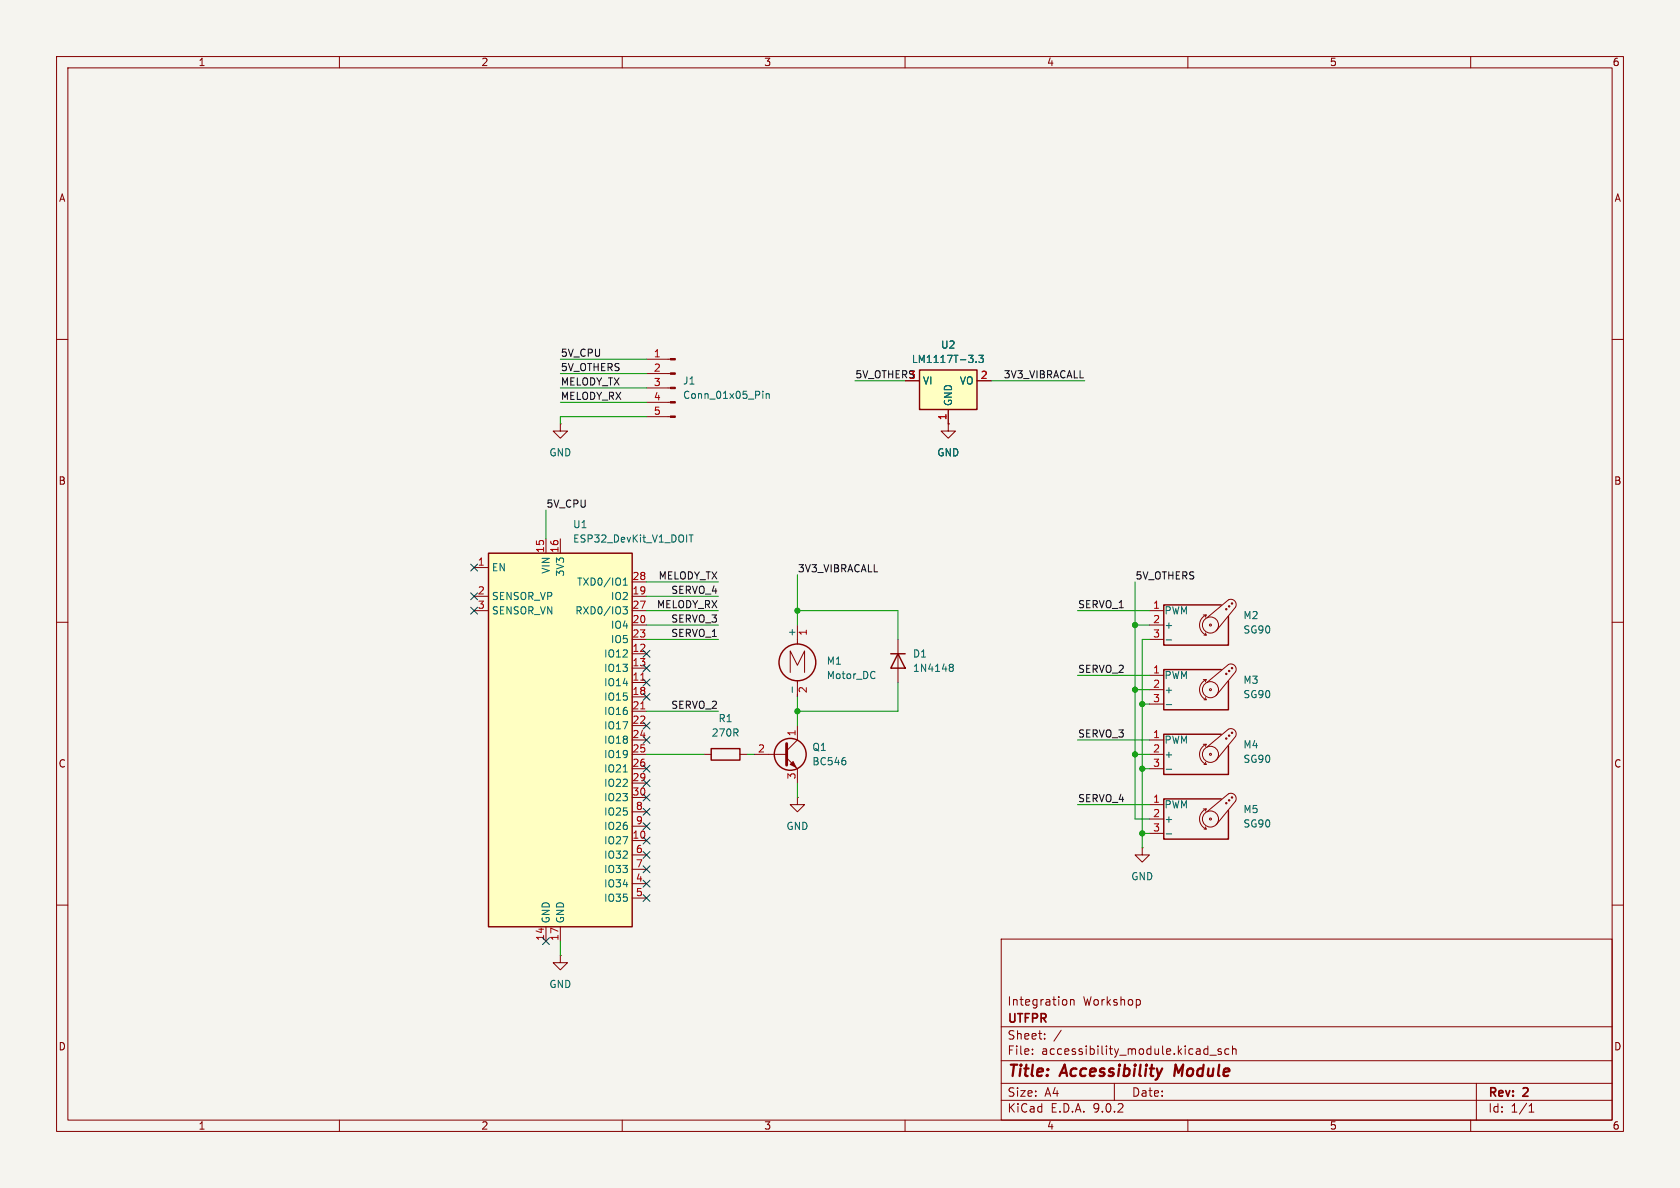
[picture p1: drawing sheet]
<svg xmlns="http://www.w3.org/2000/svg" width="297mm" height="210mm" viewBox="0 0 297 210" stroke-linecap="round" stroke-linejoin="round" font-family="sans-serif">
<path d="M0 0h297v210h-297z" fill="#f5f4ef" stroke="#f5f4ef" stroke-width=".18"/>
<g fill="none" stroke="#840000" stroke-width=".18">
<path d="M10 10h277v190h-277zM12 12h273v186h-273zM60 10v2M110 10v2M160 10v2M210 10v2M260 10v2M10 60h2M285 60h2M10 110h2M285 110h2M10 160h2"/>
<path d="M177 166h108v32h-108zM188.5 176.8l.1 .2v.4l-.1 .2M189.2 176.8l.3-.1 .3 .1 .1 .9M189.2 176.7v1M201.5 176.8l.1 .2v.4l-.1 .2M285 160h2M60 198v2M110 198v2M160 198v2M177 194.5h108M177 191.5h108M177 187.5h108"/>
<path d="M177 181.5h108M182.5 186.3v.1M182.5 185.5v.1M184.7 183.6v.1M184.7 182.8v.1M187.6 182.1l-1.3 2M197 191.5v3M210 198v2M213.9 186.5h1.1M215.9 185.5l-.4-.1-.2 .2 .1 .2 .5 .2v.3h-.6M217.2 185.5l-.4-.1-.3 .3v.4l.2 .2h.5M217.9 185.5l.2-.1 .4 .1v.9"/>
<path d="M217.9 184.9v1.5M260 198v2M261 191.5v6.5M270.3 196.6h.9M270.3 195.5l.4-.4v1.5"/>
</g>
<path d="M207.8 188.2l-.2 2" fill="none" stroke="#840000" stroke-width=".4"/>
<path d="M162.6 65.4h10.1v7h-10.1z" fill="#ffffc2"/>
<path d="M162.6 65.4h10.1v7h-10.1zM157.5 115.6h2.5M158.7 115.6l1.3 2.5h-2.5zM215.9 106.9h-10.2v7.1h11.5v-5M215.9 118.4h-10.2v7.1h11.5v-5.1M215.9 129.8h-10.2v7.1h11.5v-5.1M215.9 141.2h-10.2v7.1h11.5v-5" fill="none" stroke="#840000" stroke-width=".25"/>
<g fill="none" stroke="#840000" stroke-width=".18">
<path d="M99.1 74.9v1.3h1.2l-1.2 1.3-1.3-1.3h1.3M99.1 74.9h.1M114.3 63.5h4.2M114.3 66h4.2M114.3 68.6h4.2M114.3 71.1h4.2M114.3 73.7h4.2M160 67.3h2.6M167.6 74.9v1.3h1.3l-1.3 1.3-1.2-1.3h1.2M167.6 74.9h.1M167.6 72.4v2.5M172.7 67.3h2.6"/>
<path d="M158.7 113v7.7M203.2 108h2.5M203.2 110.5h2.5M203.2 113h2.5M203.2 119.4h2.5M212.7 108.7h.5M212.9 112.3h.3M213.1 111.9l.1 .4M213.2 108.7a1.94 1.94 0 0 0-1.1 1.8 1.94 1.94 0 0 0 1.1 1.8M213.2 108.7l-.1 .4M213.4 109.2l3.8-3.2a.94 .94 0 0 1 1.1 .2 .94 .94 0 0 1 .1 1.1l-3.4 4.2M203.2 121.9h2.5"/>
<path d="M203.2 124.5h2.5M203.2 130.8h2.5M203.2 133.4h2.5M203.2 135.9h2.5M212.7 120.1h.5M212.7 131.6h.5M212.9 123.7h.3M212.9 135.1h.3M213.1 123.3l.1 .4M213.1 134.7l.1 .4M213.2 120.1a1.94 1.94 0 0 0-1.1 1.8 1.94 1.94 0 0 0 1.1 1.8M213.2 131.6a1.94 1.94 0 0 0-1.1 1.8 1.94 1.94 0 0 0 1.1 1.7"/>
<path d="M213.2 120.1l-.1 .4M213.2 131.6l-.1 .4M213.4 120.7l3.8-3.2a.94 .94 0 0 1 1.1 .1 .94 .94 0 0 1 .1 1.1l-3.4 4.2M213.4 132.1l3.8-3.2a.94 .94 0 0 1 1.1 .2 .94 .94 0 0 1 .1 1.1l-3.4 4.2M201.9 149.9v1.2h1.3l-1.3 1.3-1.2-1.3h1.2M201.9 149.9h.1M203.2 142.2h2.5M203.2 144.8h2.5M203.2 147.3h2.5M212.7 143h.5M212.9 146.6h.3M213.1 146.2l.1 .4"/>
<path d="M213.2 143a1.94 1.94 0 0 0-1.1 1.8 1.94 1.94 0 0 0 1.1 1.8M213.2 143l-.1 .4M213.4 143.5l3.8-3.2a.94 .94 0 0 1 1.1 .2 .94 .94 0 0 1 .1 1.1l-3.4 4.2M99.1 168.9v1.3h1.2l-1.2 1.3-1.3-1.3h1.3M99.1 168.9h.1"/>
<circle cx="214" cy="110.5" r=".18"/>
<circle cx="214" cy="110.5" r="1.42"/>
<circle cx="216.8" cy="107.7" r=".13"/>
<circle cx="216.8" cy="119.1" r=".13"/>
<circle cx="217.3" cy="107.2" r=".13"/>
<circle cx="217.3" cy="118.6" r=".13"/>
<circle cx="217.8" cy="118.1" r=".13"/>
<circle cx="217.8" cy="106.7" r=".13"/>
<circle cx="214" cy="133.3" r=".18"/>
<circle cx="214" cy="121.9" r=".18"/>
<circle cx="214" cy="133.3" r="1.42"/>
<circle cx="214" cy="121.9" r="1.42"/>
<circle cx="216.8" cy="130.6" r=".13"/>
<circle cx="217.3" cy="130" r=".13"/>
<circle cx="217.8" cy="129.5" r=".13"/>
<circle cx="214" cy="144.8" r=".18"/>
<circle cx="214" cy="144.8" r="1.42"/>
<circle cx="216.8" cy="142" r=".13"/>
<circle cx="217.3" cy="141.5" r=".13"/>
<circle cx="217.8" cy="141" r=".13"/>
</g>
<g fill="none" stroke="#006464" stroke-width=".18">
<path d="M134.9 69.2v.1M134.9 69.6v.8M135.5 69.6v.8M135.5 69.7l.1-.1h.3l.1 .8M172.6 64v.1M173.1 62.8h.7l-.4 .5 .4 .1v.6l-.2 .1-.5-.1M167.9 117.9l.2 .1M167.9 117.5l.4-.1 .2 .1v.2l-.2 .3M168.1 118h.2M168.1 118h-.2M168.3 118l.2 .2v.4l-.2 .1-.4-.1M206.2 113.1h.9"/>
<path d="M206.2 124.6h.9M206.2 136h.9M206.2 147.4h.9"/>
</g>
<g fill="#840000" stroke="#840000" stroke-width=".18">
<path d="M118.5 63.4h.9v.2h-.9z"/>
<path d="M118.5 65.9h.9v.3h-.9z"/>
<path d="M118.5 68.5h.9v.2h-.9z"/>
<path d="M118.5 71h.9v.2h-.9z"/>
<path d="M118.5 73.5h.9v.3h-.9z"/>
</g>
<path d="M86.4 97.8h25.4v66h-25.4z" fill="#ffffc2"/>
<g fill="none" stroke="#840000" stroke-width=".25">
<path d="M86.4 97.8h25.4v66h-25.4zM125.7 132.3h5.1v2.1h-5.1z"/>
<circle cx="141" cy="117.1" r="3.3"/>
<circle cx="139.7" cy="133.3" r="2.82"/>
</g>
<g fill="none" stroke="#840000" stroke-width=".18">
<path d="M160 67.3h2.6M167.6 74.9h.1M167.6 72.4v2.5M172.7 67.3h2.6M96.5 95.3v2.5M99.1 95.3v2.5M83.8 100.3h2.6M83.8 105.4h2.6M83.8 108h2.6M111.8 105.4h2.5M111.8 108h2.5M111.8 102.9h2.5"/>
<path d="M111.8 110.5h2.5M111.8 113h2.5M111.8 115.6h2.5M111.8 118.1h2.5M139.7 118.9v-3.8l1.3 2.5 1.2-2.5v3.8M141 110.5v3.3M111.8 120.7h2.5M111.8 123.2h2.5M111.8 125.7h2.5M111.8 128.3h2.5M111.8 130.8h2.5M111.8 133.4h2.5"/>
<path d="M111.8 135.9h2.5M111.8 138.4h2.5M124.5 133.4h1.2M130.8 133.4h1.3M133.3 133.4h5.8M139.1 134l1.9 1.9v2.5M141 120.3v2.9M141 128.3v2.5l-1.9 1.9M111.8 141h2.5M111.8 143.5h2.5M111.8 146.1h2.5M111.8 148.6h2.5"/>
<path d="M111.8 151.1h2.5M111.8 153.7h2.5M111.8 156.2h2.5M111.8 158.8h2.5M141 141v1.2h1.2l-1.2 1.3-1.3-1.3h1.3M141 141h.1M96.5 163.8v2.6M99.1 163.8v2.6"/>
</g>
<path d="M172.6 64v.1M173.1 62.8h.7l-.4 .5 .4 .1v.6l-.2 .1-.5-.1M121.8 94.6h.7M122.2 94.6v1.2M110.1 107.3h.8l-.4 .4 .3 .2v.5l-.1 .1h-.5M110.2 103.4h.7M110.2 102.5l.3-.3v1.2M154.6 118.7l.1 .1M154.7 119.8l-.1 .1M110.2 136.5h.7M140.1 121.4v1M149.4 134.5l.1 .2-.1 .4" fill="none" stroke="#006464" stroke-width=".18"/>
<path d="M113.3 120.2h.7M113.3 125.3h.7" fill="none" stroke="#a90000" stroke-width=".18"/>
<path d="M139.1 131.4v3.9" fill="none" stroke="#840000" stroke-width=".51"/>
<path d="M139.7 135.1l.5-.5 .5 1z" fill="#840000" stroke="#840000" stroke-width=".18"/>
<g fill="none" stroke="#009600" stroke-width=".18">
<path d="M99.1 68.6h15.2M99.1 71.1h15.2M99.1 66h15.2M99.1 63.5h15.2M114.3 73.7h-15.2v1.2M151.1 67.3h8.9M175.3 67.3h16.5M96.5 90.2v5.1M114.3 113h12.7M114.3 108h12.7M114.3 110.5h12.7M114.3 105.4h12.7"/>
<path d="M114.3 102.9h12.7M141 101.6v8.9M141 108h17.7v5M190.5 119.4h12.7M190.5 108h12.7M200.7 102.9v41.9h2.5M200.7 110.5h2.5M203.2 113h-1.3v36.9M114.3 125.7h12.7M114.3 133.4h10.2M132.1 133.4h1.2M141 123.2v5.1"/>
<path d="M141 138.4v2.6M158.7 120.7v5h-17.7M190.5 130.8h12.7M200.7 133.4h2.5M200.7 121.9h2.5M201.9 135.9h1.3M201.9 124.5h1.3M190.5 142.2h12.7M201.9 147.3h1.3M99.1 166.4v2.5"/>
</g>
<g fill="none" stroke="#000084" stroke-width=".18">
<path d="M83.2 99.7l1.2 1.2M84.4 99.7l-1.2 1.2M83.2 107.3l1.2 1.3M83.2 104.8l1.2 1.2M84.4 107.3l-1.2 1.3M84.4 104.8l-1.2 1.2M113.7 115l1.2 1.2M113.7 117.5l1.2 1.2M114.9 115l-1.2 1.2M114.9 117.5l-1.2 1.2M113.7 130.2l1.2 1.2M113.7 137.8l1.2 1.2"/>
<path d="M113.7 135.3l1.2 1.2M113.7 122.6l1.2 1.2M113.7 127.7l1.2 1.2M113.7 120l1.2 1.3M114.9 130.2l-1.2 1.2M114.9 137.8l-1.2 1.2M114.9 135.3l-1.2 1.2M114.9 122.6l-1.2 1.2M114.9 127.7l-1.2 1.2M114.9 120l-1.2 1.3M113.7 158.1l1.2 1.3M113.7 155.6l1.2 1.2"/>
<path d="M113.7 153.1l1.2 1.2M113.7 150.5l1.2 1.2M113.7 148l1.2 1.2M113.7 145.4l1.2 1.3M113.7 142.9l1.2 1.2M113.7 140.4l1.2 1.2M114.9 158.1l-1.2 1.3M114.9 155.6l-1.2 1.2M114.9 153.1l-1.2 1.2M114.9 150.5l-1.2 1.2M114.9 148l-1.2 1.2M114.9 145.4l-1.2 1.3"/>
<path d="M114.9 142.9l-1.2 1.2M114.9 140.4l-1.2 1.2M95.9 165.8l1.2 1.2M97.1 165.8l-1.2 1.2"/>
</g>
<g fill="#009600" stroke="#009600" stroke-width=".18">
<circle cx="200.7" cy="133.4" r=".46"/>
<circle cx="201.9" cy="124.5" r=".46"/>
<circle cx="201.9" cy="135.9" r=".46"/>
<circle cx="201.9" cy="147.3" r=".46"/>
<circle cx="200.7" cy="121.9" r=".46"/>
<circle cx="200.7" cy="110.5" r=".46"/>
<circle cx="141" cy="125.7" r=".46"/>
<circle cx="141" cy="108" r=".46"/>
</g>
<g font-size="2.8" fill="#840000">
<text x="178" y="190.9">Title:</text>
<text x="187.7" y="190.9">Accessibility</text>
<text x="208.5" y="190.9">Module</text>
</g>
<g font-size="2.1" fill="#840000">
<text x="178" y="178">Integration</text>
<text x="191.4" y="178">Workshop</text>
<text x="178" y="184">Sheet:</text>
<text x="178" y="181.2">UTFPR</text>
<text x="178" y="186.7">File:</text>
<text x="184.1" y="186.7">accessibility_module.kicad_sch</text>
<text x="178" y="196.9">KiCad</text>
<text x="178" y="194.1">Size:</text>
<text x="184.7" y="194.1">A4</text>
<text x="185.7" y="196.9">E.D.A.</text>
<text x="193.3" y="196.9">9.0.2</text>
<text x="200" y="194.1">Date:</text>
<text x="263" y="194.3">Rev:</text>
<text x="263" y="196.9">Id:</text>
<text x="267.1" y="196.9">1/1</text>
<text x="269.4" y="194.3">2</text>
</g>
<g font-size="1.8" fill="#840000">
<text x="35" y="11.9">1</text>
<text x="85" y="11.9">2</text>
<text x="135" y="11.9">3</text>
<text x="185" y="11.9">4</text>
<text x="235" y="11.9">5</text>
<text x="285" y="11.9">6</text>
<text x="10.3" y="35.9">A</text>
<text x="285.3" y="35.9">A</text>
<text x="10.3" y="85.9">B</text>
<text x="285.3" y="85.9">B</text>
<text x="10.3" y="135.9">C</text>
<text x="285.3" y="135.9">C</text>
<text x="10.3" y="185.9">D</text>
<text x="285.3" y="185.9">D</text>
<text x="35" y="199.9">1</text>
<text x="85" y="199.9">2</text>
<text x="135" y="199.9">3</text>
<text x="185" y="199.9">4</text>
<text x="235" y="199.9">5</text>
<text x="285" y="199.9">6</text>
</g>
<g font-size="1.8" fill="#0f0f0f">
<text x="99.1" y="63.2">5V_CPU</text>
<text x="99.1" y="65.7">5V_OTHERS</text>
<text x="99.1" y="70.8">MELODY_RX</text>
<text x="99.1" y="68.2">MELODY_TX</text>
<text x="151.1" y="67">5V_OTHERS</text>
<text x="177.4" y="67">3V3_VIBRACALL</text>
<text x="96.5" y="89.8">5V_CPU</text>
<text x="141" y="101.3">3V3_VIBRACALL</text>
<text x="116" y="107.6">MELODY_RX</text>
<text x="116.3" y="102.5">MELODY_TX</text>
<text x="118.6" y="105.1">SERVO_4</text>
<text x="190.5" y="107.6">SERVO_1</text>
<text x="200.7" y="102.5">5V_OTHERS</text>
<text x="118.6" y="110.1">SERVO_3</text>
<text x="118.6" y="112.7">SERVO_1</text>
<text x="190.5" y="119">SERVO_2</text>
<text x="118.6" y="125.4">SERVO_2</text>
<text x="190.5" y="130.5">SERVO_3</text>
<text x="190.5" y="141.9">SERVO_4</text>
</g>
<g font-size="1.8" fill="#a90000">
<text x="115.5" y="63.2">1</text>
<text x="115.5" y="65.8">2</text>
<text x="115.5" y="68.3">3</text>
<text x="115.5" y="70.9">4</text>
<text x="160.6" y="67.1">3</text>
<text x="173.3" y="67.1">2</text>
<text x="115.5" y="73.4">5</text>
<text x="167.4" y="74.4" transform="rotate(-90 167.4 74.4)">1</text>
<text x="84.4" y="100.1">1</text>
<text x="96.3" y="97.8" transform="rotate(-90 96.3 97.8)">15</text>
<text x="98.8" y="97.8" transform="rotate(-90 98.8 97.8)">16</text>
<text x="84.4" y="105.2">2</text>
<text x="84.4" y="107.7">3</text>
<text x="111.7" y="102.6">28</text>
<text x="111.7" y="105.2">19</text>
<text x="111.7" y="107.7">27</text>
<text x="203.8" y="107.7">1</text>
<text x="111.7" y="110.2">20</text>
<text x="111.7" y="112.8">23</text>
<text x="143" y="112.5" transform="rotate(-90 143 112.5)">1</text>
<text x="203.8" y="110.2">2</text>
<text x="203.8" y="112.8">3</text>
<text x="111.7" y="115.3">12</text>
<text x="111.7" y="117.9">13</text>
<text x="203.8" y="119.1">1</text>
<text x="111.7" y="120.4">11</text>
<text x="111.7" y="122.9">18</text>
<text x="111.7" y="125.5">21</text>
<text x="143" y="122.6" transform="rotate(-90 143 122.6)">2</text>
<text x="203.8" y="121.7">2</text>
<text x="203.8" y="124.2">3</text>
<text x="111.7" y="128">22</text>
<text x="111.7" y="130.6">24</text>
<text x="140.7" y="130.2" transform="rotate(-90 140.7 130.2)">1</text>
<text x="203.8" y="130.6">1</text>
<text x="111.7" y="133.1">25</text>
<text x="111.7" y="135.6">26</text>
<text x="133.9" y="133.1">2</text>
<text x="140.7" y="137.9" transform="rotate(-90 140.7 137.9)">3</text>
<text x="203.8" y="133.1">2</text>
<text x="203.8" y="135.6">3</text>
<text x="111.7" y="138.2">29</text>
<text x="111.7" y="140.7">30</text>
<text x="112.3" y="143.3">8</text>
<text x="203.8" y="142">1</text>
<text x="111.7" y="148.3">10</text>
<text x="112.3" y="145.8">9</text>
<text x="203.8" y="144.5">2</text>
<text x="203.8" y="147.1">3</text>
<text x="112.3" y="150.9">6</text>
<text x="112.3" y="153.4">7</text>
<text x="112.3" y="156">4</text>
<text x="112.3" y="158.5">5</text>
<text x="96.3" y="166.4" transform="rotate(-90 96.3 166.4)">14</text>
<text x="98.8" y="166.4" transform="rotate(-90 98.8 166.4)">17</text>
</g>
<g font-size="1.8" fill="#006464">
<text x="161.1" y="64.4">LM1117T-3.3</text>
<text x="166.3" y="61.8">U2</text>
<text x="120.7" y="68.2">J1</text>
<text x="120.7" y="70.7">Conn_01x05_Pin</text>
<text x="163.1" y="68.2">VI</text>
<text x="168.5" y="71.9" transform="rotate(-90 168.5 71.9)">GND</text>
<text x="169.6" y="68.2">VO</text>
<text x="97" y="80.9">GND</text>
<text x="165.6" y="80.9">GND</text>
<text x="101.2" y="93.6">U1</text>
<text x="86.9" y="101.2">EN</text>
<text x="97.4" y="101.5" transform="rotate(-90 97.4 101.5)">VIN</text>
<text x="101.2" y="96.1">ESP32_DevKit_V1_DOIT</text>
<text x="86.9" y="106.3">SENSOR_VP</text>
<text x="99.9" y="102" transform="rotate(-90 99.9 102)">3V3</text>
<text x="101.9" y="103.7">TXD0/IO1</text>
<text x="107.9" y="106.3">IO2</text>
<text x="86.9" y="108.8">SENSOR_VN</text>
<text x="101.6" y="108.8">RXD0/IO3</text>
<text x="107.9" y="111.4">IO4</text>
<text x="107.9" y="113.9">IO5</text>
<text x="140.7" y="112.6" transform="rotate(-90 140.7 112.6)">+</text>
<text x="205.8" y="108.8">PWM</text>
<text x="205.8" y="111.4">+</text>
<text x="219.7" y="109.7">M2</text>
<text x="219.7" y="112.2">SG90</text>
<text x="106.7" y="116.4">IO12</text>
<text x="106.7" y="119">IO13</text>
<text x="146.1" y="117.7">M1</text>
<text x="161.3" y="116.4">D1</text>
<text x="161.3" y="119">1N4148</text>
<text x="106.7" y="121.5">IO14</text>
<text x="106.7" y="124.1">IO15</text>
<text x="146.1" y="120.2">Motor_DC</text>
<text x="205.8" y="120.2">PWM</text>
<text x="205.8" y="122.8">+</text>
<text x="219.7" y="121.1">M3</text>
<text x="219.7" y="123.6">SG90</text>
<text x="106.7" y="126.6">IO16</text>
<text x="106.7" y="129.1">IO17</text>
<text x="106.7" y="131.7">IO18</text>
<text x="125.7" y="130.4">270R</text>
<text x="126.9" y="127.9">R1</text>
<text x="205.8" y="131.7">PWM</text>
<text x="106.7" y="134.2">IO19</text>
<text x="106.7" y="136.8">IO21</text>
<text x="143.5" y="135.5">BC546</text>
<text x="143.5" y="132.9">Q1</text>
<text x="205.8" y="134.2">+</text>
<text x="219.7" y="132.5">M4</text>
<text x="219.7" y="135.1">SG90</text>
<text x="106.7" y="139.3">IO22</text>
<text x="106.7" y="141.8">IO23</text>
<text x="205.8" y="143.1">PWM</text>
<text x="219.7" y="143.9">M5</text>
<text x="106.7" y="144.4">IO25</text>
<text x="106.7" y="146.9">IO26</text>
<text x="106.7" y="149.5">IO27</text>
<text x="138.9" y="146.9">GND</text>
<text x="205.8" y="145.6">+</text>
<text x="219.7" y="146.5">SG90</text>
<text x="106.7" y="152">IO32</text>
<text x="106.7" y="154.5">IO33</text>
<text x="199.9" y="155.8">GND</text>
<text x="106.7" y="157.1">IO34</text>
<text x="106.7" y="159.6">IO35</text>
<text x="97.4" y="163.3" transform="rotate(-90 97.4 163.3)">GND</text>
<text x="99.9" y="163.3" transform="rotate(-90 99.9 163.3)">GND</text>
<text x="97" y="174.9">GND</text>
</g>
</svg>
